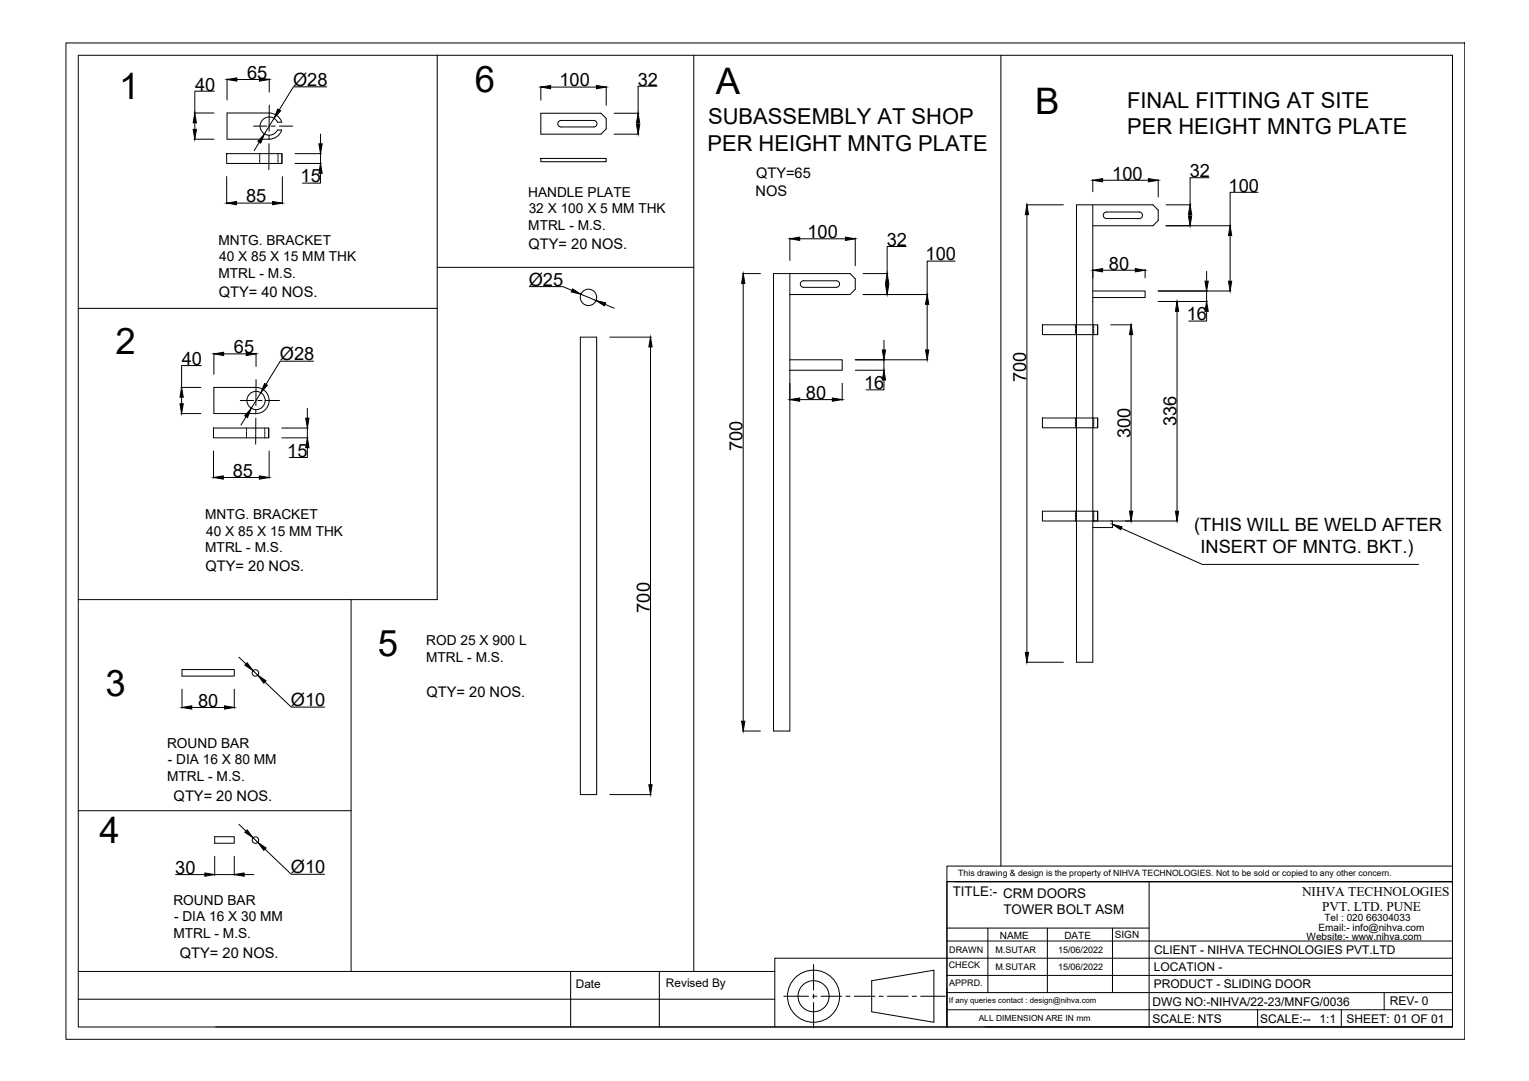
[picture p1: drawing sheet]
<svg xmlns="http://www.w3.org/2000/svg" width="420mm" height="297mm" viewBox="0 0 420 297" stroke-linecap="round" stroke-linejoin="round" font-family="sans-serif">
<!-- layer: 0 -->
<g fill="none" stroke="#000" stroke-width=".27">
<path d="M18.1 11.8h384.4v273.8h-384.4zM21.5 15.2h377.6v267h-377.6zM120.1 15.2v149.6h-98.6M190.7 15.2v251.7M275 15.2v222.8M53.3 31.1h5.5M53.3 38.3h5.5M53.5 33.8v1.8M58.9 25.1h-5.4v6M62.4 31.1h11.6a3.6 3.6 0 0 1 3.4 2.5h-1.1a2.51 2.51 0 0 0-3.9-.9 2.51 2.51 0 0 0 0 3.9 2.51 2.51 0 0 0 3.9-.9h1.1a3.6 3.6 0 0 1-3.4 2.5l-11.6 .1zM62.4 21.6v5.9M65.1 21.8h6.2"/>
<path d="M69.7 34.7h3.6M71.3 39.1l-1.5 2.3M73.9 39.5v7.1M73.9 37.2v1.1M74 21.6v3.7M74 28.9l-.1 7.2M74.5 34.7h1.1M75.3 32.5l-2.6 4.3M76.8 34.7h3.6M88.1 36.8v2.7M89.8 23.9h-9.2l-3.9 6.3M148.6 31.1h16.5l1.5 1.5v2.8l-1.5 1.5h-16.5z"/>
<path d="M148.6 23.7v3.8M151.3 23.9h12.6M153.5 33.4l.7-.3h9a.89 .89 0 0 1 .9 .9 .89 .89 0 0 1-.9 .9h-9a.89 .89 0 0 1-.9-.6 .89 .89 0 0 1 .2-.9zM166.6 23.7v5.3M168.7 31.1h6.9M168.7 36.9h6.9M175.3 33.8v.4M180.6 23.7h-5.3v7.4M62.3 42.2h15.2v2.7h-15.2zM62.3 48.5v7.5M65 55.8h9.9M71.4 42.2v.2"/>
<path d="M71.4 42.7v.4M71.4 43.3v.5M71.4 44v.5M71.4 44.7v.2M76.4 42.2v.2M76.4 42.7v.4M76.4 43.3v.5M76.4 44v.5M76.4 44.7v.2M77.5 42.2v2.7M77.6 48.5v7.5M81.1 42.2h7.2"/>
<path d="M81.1 44.9h7.2M88.1 47.6v2.7h-5M88.1 42.2v2.7M148.6 43.5h18v.9h-18zM282 56.3h10.2M282.2 59v120.3M295.8 56.3v125.7h4.5v-125.7M120.1 73.5h70.6M145.5 78.8h9.2l2.5 1M204 75.2h5M204.2 77.9v120.3M212.6 75.2v125.7h4.4v-125.7"/>
<path d="M300.3 80h14.4v1.8h-14.4M303 74.3h9M314.7 74v2.4M318.3 80h13.5M331.6 74.6v2.7M331.6 80v2.8M21.5 84.7h98.6M58.8 97v5.9M61.5 97.2h6.2M70.4 97v3.7M86.2 99.3h-9.2l-3.9 6.3M159.5 92.6h4.5v125.7h-4.5z"/>
<path d="M159.6 80.8l4.2 1.8M166.3 83.6l2.5 1.1M167.6 92.6h11.4M178.8 95.3v120.3M217 98.9h14.4v2.8h-14.4M235 98.9h8.1M242.9 93.5v2.7M242.9 98.9v2.8M286.5 89.3h15.1v2.7h-15.1zM295.5 89.3v.2M295.5 89.7v.5M295.5 90.4v.4"/>
<path d="M295.5 91.1v.4M295.5 91.7v.3M300.5 89.3v.2M300.5 89.7v.5M300.5 90.4v.4M300.5 91.1v.4M300.5 91.7v.3M301.6 89.3v2.7M305.2 89.3h5.8M310.8 92v48.5M318.3 82.8h13.5M323.4 85.5v55"/>
<path d="M331.6 85.5v2.7h-4.9M49.7 106.5h5.5M49.7 113.6h5.5M49.9 109.1v1.8M55.3 100.4h-5.4v6.1M58.7 117.6h15.1v2.7h-15.1zM58.8 106.5h11.6a3.6 3.6 0 0 1 3.5 3.5 3.6 3.6 0 0 1-3.5 3.6h-11.6zM66 110h3.7M67.6 114.5l-1.4 2.3M67.7 117.6v.2M67.7 118.1v.4M67.7 118.7v.5"/>
<path d="M67.7 119.4v.5M70.3 114.9v7.1M70.3 112.6v1.1M70.4 104.3l-.1 7.2M70.8 110h1.2M71.7 107.9l-2.7 4.3M72.8 117.6v.2M72.8 118.1v.4M72.8 118.7v.5M72.8 119.4v.5M73.1 110h3.7M73.8 117.6v2.7"/>
<path d="M77.4 117.6h7.3M84.5 112.2v2.7M84.5 117.6v2.7M219.7 109.8h9M231.4 105.3v4.7M235 101.7h8.1M242.9 104.4v2.7h-4.9M286.5 114.9h15.1v2.7h-15.1zM295.5 114.9v.2M295.5 115.3v.5M295.5 116v.4M295.5 116.7v.4"/>
<path d="M295.5 117.3v.3M300.5 114.9v.2M300.5 115.3v.5M300.5 116v.4M300.5 116.7v.4M300.5 117.3v.3M301.6 114.9v2.7M58.7 123.9v7.5M61.4 131.2h9.9M67.7 120.1v.2M72.8 120.1v.2M74 123.9v7.5"/>
<path d="M77.4 120.3h7.3M84.5 123v2.7h-5M286.5 140.5h15.1v2.7h-15.1zM295.5 140.5v.2M295.5 140.9v.5M295.5 141.6v.4M295.5 142.3v.4M295.5 142.9v.3M300.3 143.2h5.4v1.8h-5.4M300.5 140.5v.2M300.5 140.9v.5M300.5 141.6v.4"/>
<path d="M300.5 142.3v.4M300.5 142.9v.3M301.6 140.5v2.7M305.2 143.2h18.5M308.1 145.2l22.3 9.9h59.4M96.5 164.8v102.1M50 184h14.4v1.8h-14.4zM50 189.4v5.2M52.7 194.4h9M64.4 189.4v5.2M65.6 180.6l2 1.8M69.5 184.3l1.3 1.2"/>
<path d="M72.8 187.4l7.2 6.9h9.2M282 182h10.2M167.6 218.3h11.4M204 200.9h5M21.5 222.8h75M59 229.9h5.4v1.8h-5.4zM59 235.3v5.2M64.4 235.3v5.2M65.6 226.5l2 1.9M69.5 230.2l1.3 1.3M72.8 233.3l7.2 6.9h9.2M260.2 238h138.9v4.3h-138.9z"/>
<path d="M48.2 240.3h8.1M59 240.3h5.4M67.1 240.3h2.7M260.2 242.3h138.9v39.9h-138.9zM260.2 242.3v39.9h-47.3M260.2 258.6h138.9M260.2 255h55.6M262.6 242.3h136.5M271.5 255v17.7M287.8 255v17.7M305.7 255v17.7M315.8 242.3v39.9"/>
<path d="M21.5 274.6h191.4M21.5 266.9h191.4M156.8 266.9v15.3M181.2 266.9v15.3M215.4 273.8h6.8M223.3 273.8h1.2M223.6 265v7M223.6 273.2v1.1M223.6 275.5v7M225.6 273.8h5.7M232.4 273.8h1.2M234.7 273.8h5.7"/>
<path d="M239.5 269.5l17.1-2.9v14.3l-17.1-2.9zM241.6 273.8h1.1M243.9 273.8h5.7M250.7 273.8h1.1M253 273.8h6.8M260.2 272.7h138.9M260.2 268h138.9M260.2 277.5h138.9M345.6 277.5v4.7M368.6 277.5v4.7M380.4 272.7v4.8M399.1 263.3h-186.2v18.9h-153.6"/>
<path d="M270.7 282.2h128.4"/>
<circle cx="161.7" cy="81.7" r="2.25"/>
<circle cx="70.4" cy="110" r="2.51"/>
<circle cx="70.2" cy="184.9" r=".89"/>
<circle cx="70.2" cy="230.8" r=".89"/>
<circle cx="223.6" cy="273.7" r="7.2"/>
<circle cx="223.6" cy="273.7" r="4.3"/>
</g>
<g fill="#000" stroke="#000" stroke-width=".27">
<path d="M53.1 35.6h.9l-.5 2.7zM53.5 31.1l.5 2.7h-.9zM62.4 21.8l2.7-.4v.9zM72.7 36.8l-1.1 2.5-.7-.4zM71.3 21.4l2.7 .4-2.7 .5zM76.3 30l.8 .5-1.8 2zM87.6 39.5h.9l-.4 2.7zM148.6 23.9l2.7-.4v.9zM163.9 23.5l2.7 .4-2.7 .5zM174.9 34.2h.9l-.5 2.7zM175.3 31.1l.5 2.7h-.9zM62.3 55.8l2.7-.4v.9z"/>
<path d="M74.9 55.4l2.7 .4-2.7 .5zM88.1 44.9l.4 2.7h-.9zM282.2 56.3l.4 2.7h-.9zM157.3 79.4l2.3 1.4-2.6-.6zM204.2 75.2l.5 2.7h-.9zM300.3 74.3l2.7-.5v.9zM312 73.8l2.7 .5-2.7 .4zM331.1 77.3h.9l-.4 2.7zM58.8 97.2l2.7-.4v.9zM67.7 96.8l2.7 .4-2.7 .5zM163.8 82.6l2.6 .6-.3 .8zM178.8 92.6l.4 2.7h-.9z"/>
<path d="M242.4 96.2h.9l-.4 2.7zM310.8 89.3l.5 2.7h-.9zM323.4 82.8l.5 2.7h-.9zM331.6 82.8l.4 2.7h-.9zM49.5 110.9h.9l-.5 2.7zM49.9 106.5l.5 2.6h-.9zM69 112.2l-1 2.5-.7-.4zM72.7 105.4l.8 .4-1.8 2.1zM84 114.9h.9l-.4 2.7zM217 109.8l2.7-.4v.9zM228.7 109.4l2.7 .4-2.7 .5zM242.9 101.7l.4 2.7h-.9z"/>
<path d="M58.7 131.2l2.7-.4v.9zM71.3 130.8l2.7 .4-2.7 .5zM84.5 120.3l.4 2.7h-.9zM305.7 144.1l2.6 .7-.3 .8zM310.4 140.5h.9l-.5 2.7zM323 140.5h.9l-.5 2.7zM281.7 179.3h.9l-.4 2.7zM50 194.4l2.7-.5v.9zM61.7 193.9l2.7 .5-2.7 .4zM67.9 182.1l1.6 2.2-2.2-1.5zM70.8 185.5l2.3 1.6-.6 .6zM203.8 198.2h.9l-.5 2.7z"/>
<path d="M178.3 215.6h.9l-.4 2.7zM56.3 239.9l2.7 .4-2.7 .5zM64.4 240.3l2.7-.4v.9zM67.9 228l1.6 2.2-2.2-1.5zM70.8 231.5l2.3 1.5-.6 .7z"/>
</g>
<!-- layer: center -->
<g fill="none" stroke="#000" stroke-width=".27">
<path d="M295.8 56.3h21l1.5 1.4v2.9l-1.5 1.4h-16.5M300.3 49.3v3.4M303 49.5h12.6M303.4 58.5l.7-.2h8.9a.9 .9 0 0 1 1 .9 .9 .9 0 0 1-1 .9h-8.9a.9 .9 0 0 1-.9-.6 .9 .9 0 0 1 .2-1zM318.3 49.3v4.8M320.4 56.3h6.9M327 59v.3M332.2 48.8h-5.2v7.5M345.7 52.8h-7.7v9.2M212.6 75.2h21l1.4 1.4v2.9l-1.4 1.4h-16.6M217 65.4v6.2M219.7 65.6h12.6"/>
<path d="M220.2 77.4l.6-.2h9a.9 .9 0 0 1 .9 .9 .9 .9 0 0 1-.9 .9h-9a.9 .9 0 0 1-.8-.6 .9 .9 0 0 1 .2-1zM235 65.4v7.6M237.2 75.2h6.8M243.8 77.9v.3M249 67.7h-5.2v7.5M262.5 71.7h-7.7v9.2M318.3 80h19.9M320.4 62h17.8M338 64.7v12.6M235 98.9h20M237.2 80.9h17.8M254.8 83.6v12.6"/>
</g>
<path d="M300.3 49.5l2.7-.4v.9zM315.6 49.1l2.7 .4-2.7 .5zM326.6 59.3h.9l-.5 2.7zM327 56.3l.5 2.7h-.9zM217 65.6l2.7-.4v.9zM232.3 65.2l2.7 .4-2.7 .5zM243.3 78.2h.9l-.4 2.7zM243.8 75.2l.4 2.7h-.9zM337.6 77.3h.9l-.5 2.7zM338 62l.5 2.7h-.9zM254.3 96.2h.9l-.4 2.7zM254.8 80.9l.4 2.7h-.9z" fill="#000" stroke="#000" stroke-width=".27"/>
<g font-size="10">
<text x="32.7" y="27.1">1</text>
<text x="130.5" y="25.2">6</text>
<text x="196.7" y="25.8">A</text>
<text x="284.5" y="31.3">B</text>
<text x="31.7" y="97.3">2</text>
<text x="103.8" y="180.2">5</text>
<text x="29" y="191.4">3</text>
<text x="27.4" y="231.7">4</text>
</g>
<g font-size="6">
<text x="309.7" y="29.7">FINAL FITTING AT SITE</text>
<text x="194.6" y="34.2">SUBASSEMBLY AT SHOP</text>
<text x="194.4" y="41.4">PER HEIGHT MNTG PLATE</text>
<text x="309.8" y="36.9">PER HEIGHT MNTG PLATE</text>
</g>
<g font-size="5">
<text x="67.9" y="21.7">65</text>
<text x="80.5" y="23.6">Ø28</text>
<text x="153.7" y="23.8">100</text>
<text x="175.2" y="23.5">32</text>
<text x="53.6" y="24.9">40</text>
<text x="82.6" y="50.1">15</text>
<text x="305.7" y="49.4">100</text>
<text x="326.9" y="48.7">32</text>
<text x="337.6" y="52.7">100</text>
<text x="67.6" y="55.6">85</text>
<text x="221.9" y="65.4">100</text>
<text x="243.7" y="67.6">32</text>
<text x="254.3" y="71.6">100</text>
<text x="304.7" y="74.1">80</text>
<text x="145.3" y="78.5">Ø25</text>
<text x="326.1" y="88.1">16</text>
<text x="50" y="100.3">40</text>
<text x="64.3" y="97.1">65</text>
<text x="76.9" y="99">Ø28</text>
<text x="237.4" y="107">16</text>
<text x="282" y="105" transform="rotate(-90 282 105)">700</text>
<text x="221.5" y="109.6">80</text>
<text x="323.3" y="117.2" transform="rotate(-90 323.3 117.2)">336</text>
<text x="79" y="125.5">15</text>
<text x="204.1" y="124" transform="rotate(-90 204.1 124)">700</text>
<text x="310.6" y="120.4" transform="rotate(-90 310.6 120.4)">300</text>
<text x="64" y="131">85</text>
<text x="328.2" y="145.8">(THIS WILL BE WELD AFTER</text>
<text x="329.9" y="151.9">INSERT OF MNTG. BKT.)</text>
<text x="178.6" y="168.4" transform="rotate(-90 178.6 168.4)">700</text>
<text x="54.4" y="194.2">80</text>
<text x="80" y="194">Ø10</text>
<text x="80" y="240">Ø10</text>
<text x="48.1" y="240.1">30</text>
</g>
<g font-size="4">
<text x="207.6" y="53.8">NOS</text>
<text x="207.8" y="48.9">QTY=65</text>
<text x="145.3" y="68.4">QTY= 20 NOS.</text>
<text x="60.1" y="81.5">QTY= 40 NOS.</text>
<text x="56.5" y="156.9">QTY= 20 NOS.</text>
<text x="117.2" y="191.5">QTY= 20 NOS.</text>
<text x="47.7" y="220">QTY= 20 NOS.</text>
<text x="49.4" y="263.2">QTY= 20 NOS.</text>
</g>
<g font-size="3.8">
<text x="145.1" y="54.1">HANDLE PLATE</text>
<text x="145.3" y="58.6">32 X 100 X 5 MM THK</text>
<text x="145.2" y="63.1">MTRL - M.S.</text>
<text x="60" y="67.3">MNTG. BRACKET</text>
<text x="60.3" y="71.8">40 X 85 X 15 MM THK</text>
<text x="60" y="76.3">MTRL - M.S.</text>
<text x="56.4" y="142.7">MNTG. BRACKET</text>
<text x="56.6" y="147.2">40 X 85 X 15 MM THK</text>
<text x="56.4" y="151.7">MTRL - M.S.</text>
<text x="117.1" y="177.3">ROD 25 X 900 L</text>
<text x="117.1" y="181.8">MTRL - M.S.</text>
<text x="45.9" y="205.4">ROUND BAR</text>
<text x="46.1" y="209.9">- DIA 16 X 80 MM</text>
<text x="45.9" y="214.5">MTRL - M.S.</text>
<text x="47.6" y="248.7">ROUND BAR</text>
<text x="47.7" y="257.7">MTRL - M.S.</text>
<text x="47.8" y="253.2">- DIA 16 X 30 MM</text>
</g>
<g font-size="3.7">
<text x="261.8" y="246.2">TITLE:- CRM DOORS</text>
<text x="275.7" y="251.2">TOWER BOLT ASM</text>
<text x="357.8" y="246.1">NIHVA TECHNOLOGIES</text>
<text x="363.3" y="250.2">PVT. LTD. PUNE</text>
</g>
<g font-size="3.3">
<text x="317.1" y="262.1">CLIENT - NIHVA TECHNOLOGIES PVT.LTD</text>
<text x="317.1" y="266.8">LOCATION -</text>
<text x="158.2" y="271.5">Date</text>
<text x="183" y="271.2">Revised By</text>
<text x="317" y="271.5">PRODUCT - SLIDING DOOR</text>
<text x="316.7" y="276.4">DWG NO:-NIHVA/22-23/MNFG/0036</text>
<text x="316.7" y="281">SCALE: NTS</text>
<text x="346.3" y="281">SCALE:--</text>
<text x="362.6" y="281">1:1</text>
<text x="370" y="281">SHEET: 01 OF 01</text>
<text x="381.9" y="276.2">REV- 0</text>
</g>
<g font-size="2.7">
<text x="274.8" y="257.9">NAME</text>
<text x="306.3" y="257.7">SIGN</text>
<text x="362.3" y="255.7">Email:- info@nihva.com</text>
<text x="364" y="253">Tel : 020 66304033</text>
<text x="292.5" y="258">DATE</text>
<text x="359.1" y="258.3">Website:- www.nihva.com</text>
</g>
<g font-size="2.5">
<text x="260.8" y="262">DRAWN</text>
<text x="273.5" y="261.8">M.SUTAR</text>
<text x="290.7" y="261.8">15/06/2022</text>
<text x="260.7" y="266.1">CHECK</text>
<text x="273.5" y="266.6">M.SUTAR</text>
<text x="290.7" y="266.6">15/06/2022</text>
<text x="260.8" y="270.8">APPRD.</text>
</g>
<text font-size="2.4" x="263.3" y="240.6">This drawing &amp; design is the property of NIHVA TECHNOLOGIES. Not to be sold or copied to any other concern.</text>
<text font-size="2.3" x="268.9" y="280.6">ALL DIMENSION ARE IN mm</text>
<text font-size="2.1" x="260.8" y="275.7">If any queries contact : design@nihva.com</text>
</svg>
